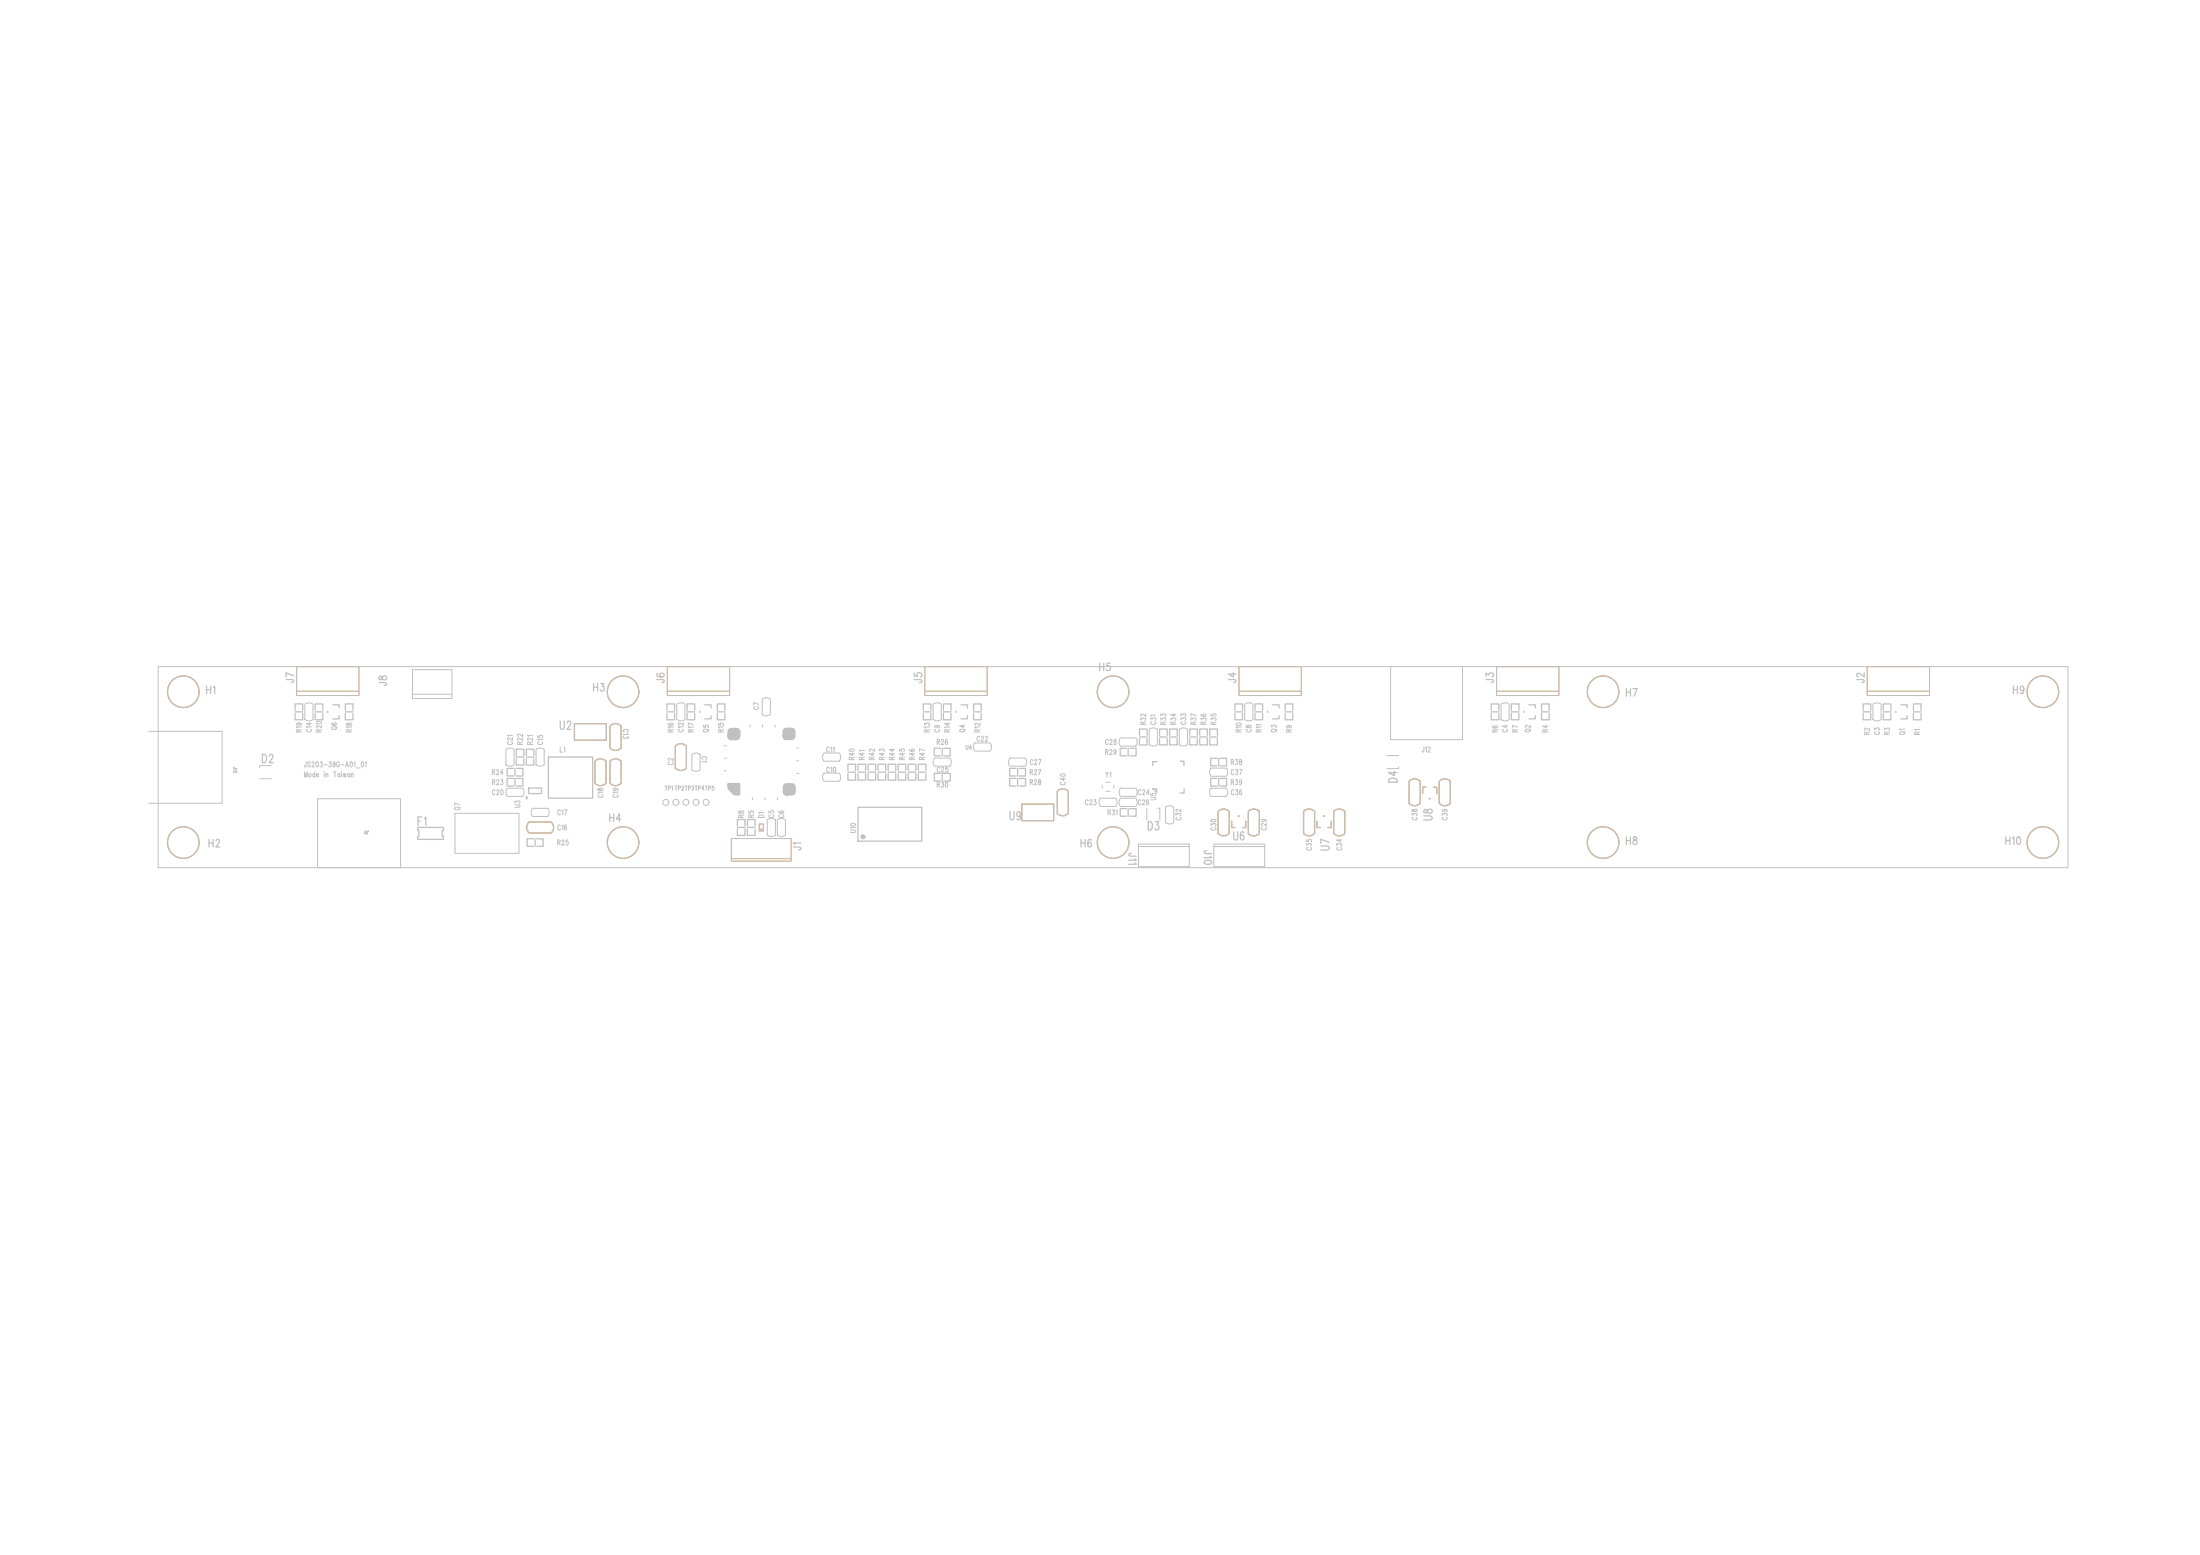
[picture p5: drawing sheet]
<svg xmlns="http://www.w3.org/2000/svg" width="297mm" height="210mm" viewBox="0 0 297 210" stroke-linecap="round" stroke-linejoin="round" font-family="sans-serif">
<g fill="none" stroke="#c0c0c0" stroke-width=".14">
<path d="M21.4 90h257.8v27.1h-257.8zM40.1 90h8.4v3.9h-8.4zM40.1 93.3h8.4M90.1 90h8.4v3.9h-8.4zM90.1 93.3h8.4M102.9 94.4a.89 .89 0 0 1 1.1 0v2a.89 .89 0 0 1-1.1 0zM124.9 90h8.4v3.9h-8.4zM124.9 93.3h8.4M151.3 99.6h2.1a.89 .89 0 0 1 0 1.1h-2.1a.89 .89 0 0 1 0-1.1zM167.3 90h8.4v3.9h-8.4zM167.3 93.3h8.4M202.1 90h8.4v3.9h-8.4z"/>
<path d="M202.1 93.3h8.4M252.1 90h8.4v3.9h-8.4zM252.1 93.3h8.4M42.9 107.8h11.2v9.3h-11.2zM61.4 109.8h8.7v5.4h-8.7zM68.3 101.2a.89 .89 0 0 1 1.1 0v2a.89 .89 0 0 1-1.1 0zM68.5 106.4h2.1a.89 .89 0 0 1 0 1.1h-2.1a.89 .89 0 0 1 0-1.1zM71.9 109.1h2.1a.89 .89 0 0 1 0 1.1h-2.1a.89 .89 0 0 1 0-1.1zM93.4 101.8a.89 .89 0 0 1 1.1 0v2.1a.89 .89 0 0 1-1.1 0zM98.7 113.2h8.1v3h-8.1zM98.7 115.9h8.1M104.9 110.7a.89 .89 0 0 1 1.2 0v2a.89 .89 0 0 1-1.2 0z"/>
<path d="M111.3 104.4h2a.89 .89 0 0 1 0 1.1h-2a.89 .89 0 0 1 0-1.1zM111.3 101.6h2a.89 .89 0 0 1 0 1.1h-2a.89 .89 0 0 1 0-1.1zM126.2 102.3h2a.89 .89 0 0 1 0 1.1h-2a.89 .89 0 0 1 0-1.1zM131.6 100.3h2.1a.89 .89 0 0 1 0 1.1h-2.1a.89 .89 0 0 1 0-1.1zM136.4 102.3h2a.89 .89 0 0 1 0 1.1h-2a.89 .89 0 0 1 0-1.1zM148.6 107.8h2a.89 .89 0 0 1 0 1.1h-2a.89 .89 0 0 1 0-1.1zM151.3 106.4h2.1a.89 .89 0 0 1 0 1.1h-2.1a.89 .89 0 0 1 0-1.1zM151.3 107.8h2.1a.89 .89 0 0 1 0 1.1h-2.1a.89 .89 0 0 1 0-1.1zM153.7 113.9h6.9v3.1h-6.9zM153.7 114.3h6.9M157.4 109a.89 .89 0 0 1 1.1 0v2a.89 .89 0 0 1-1.1 0zM163.5 106.4h2.1a.89 .89 0 0 1 0 1.1h-2.1a.89 .89 0 0 1 0-1.1z"/>
<path d="M163.5 103.7h2.1a.89 .89 0 0 1 0 1.1h-2.1a.89 .89 0 0 1 0-1.1zM163.9 113.9h6.9v3.1h-6.9zM163.9 114.3h6.9M187.3 102h1.5"/>
<circle cx="89.9" cy="108.3" r=".41"/>
<circle cx="91.2" cy="108.3" r=".41"/>
<circle cx="92.6" cy="108.3" r=".41"/>
<circle cx="94" cy="108.3" r=".41"/>
<circle cx="95.3" cy="108.3" r=".41"/>
</g>
<path d="M71.4 111h3a1.01 1.01 0 0 1 0 1.4h-3a1.01 1.01 0 0 1 0-1.4M91.2 100.7a1.01 1.01 0 0 1 1.5 0v3a1.02 1.02 0 0 1-1.5 0zM164.5 109.5a1.01 1.01 0 0 1 1.5 0v3a1.02 1.02 0 0 1-1.5 0z" fill="none" stroke="#ffad5b" stroke-width=".17"/>
<g fill="none" stroke="#ffad5b" stroke-width=".14">
<path d="M40.1 90h8.4v3.9h-8.4zM40.1 93.3h8.4M90.1 90h8.4v3.9h-8.4zM90.1 93.3h8.4M124.9 90h8.4v3.9h-8.4zM124.9 93.3h8.4M167.3 90h8.4v3.9h-8.4zM167.3 93.3h8.4M202.1 90h8.4v3.9h-8.4zM202.1 93.3h8.4M252.1 90h8.4v3.9h-8.4zM252.1 93.3h8.4"/>
<path d="M98.7 113.2h8.1v3h-8.1zM98.7 115.9h8.1"/>
</g>
<path d="M56.4 111.7h3.5v.4h-.2v.8h.2v.4h-3.5v-.4h.1v-.8h-.1zM71.4 111h3a1.01 1.01 0 0 1 0 1.4h-3a1.01 1.01 0 0 1 0-1.4M74 102.2h6v5.5h-6zM91.2 100.7a1.01 1.01 0 0 1 1.5 0v3a1.02 1.02 0 0 1-1.5 0zM164.5 109.5a1.01 1.01 0 0 1 1.5 0v3a1.02 1.02 0 0 1-1.5 0z" fill="none" stroke="#c0c0c0" stroke-width=".17"/>
<text font-size="10.2" fill="#c0c0c0" x="97.7" y="106.6">U1</text>
<text font-size="10" fill="#c0c0c0" x="187.7" y="98.5">J12</text>
<text font-size="9.8" fill="#c0c0c0" x="20" y="107.1">J13</text>
<text font-size="8.1" fill="#c0c0c0" x="115.8" y="114.2">U10</text>
<g font-size="5.4" fill="#c0c0c0">
<text x="77.5" y="100.8">U2</text>
<text x="137.9" y="111.6">U9</text>
</g>
<text font-size="4.5" fill="#c0c0c0" x="155.5" y="106.5">U5</text>
<g font-size="4.4" fill="#c0c0c0">
<text x="22.5" y="95">H1</text>
<text x="81.9" y="95">H3</text>
<text x="148.1" y="95">H5</text>
<text x="214.2" y="95">H7</text>
<text x="273.6" y="95">H9</text>
<text x="22.5" y="115.3">H2</text>
<text x="81.9" y="115.3">H4</text>
<text x="148.1" y="115.3">H6</text>
<text x="214.2" y="115.3">H8</text>
<text x="273.6" y="115.3">H10</text>
</g>
<text font-size="4" fill="#c0c0c0" x="55.6" y="93.8">J8</text>
<g font-size="3.8" fill="#c0c0c0">
<text x="82.3" y="100.9">C13</text>
<text x="80.2" y="105.6">C18</text>
<text x="82.3" y="105.6">C19</text>
<text x="142.7" y="109.7">C40</text>
<text x="168.5" y="112.4">C29</text>
<text x="175.9" y="112.4">C35</text>
<text x="180" y="112.4">C34</text>
<text x="190.2" y="108.3">C38</text>
<text x="194.2" y="108.3">C39</text>
</g>
<text font-size="3" fill="#c0c0c0" x="71" y="107.8">U3</text>
<g font-size="2.3" fill="#c0c0c0">
<text x="39.8" y="96.9">R19C14</text>
<text x="42.5" y="96.9">R20 Q6R18</text>
<text x="90" y="96.9">R16C12</text>
<text x="92.7" y="96.9">R17 Q5R15</text>
<text x="124.6" y="96.9">R13C9</text>
<text x="127.3" y="96.9">R14 Q4R12</text>
<text x="153.8" y="100.3">R32C31</text>
<text x="156.5" y="100.3">R33R34C33</text>
<text x="160.5" y="100.3">R37R36R35</text>
<text x="166.6" y="96.9">R10C8</text>
<text x="169.4" y="96.9">R11 Q3R9</text>
<text x="201.3" y="96.9">R6C4</text>
<text x="204" y="96.9">R7 Q2R4</text>
<text x="251.5" y="96.9">R2C3</text>
<text x="254.2" y="96.9">R3 Q1R1</text>
<text x="69.6" y="103">R22R21C15</text>
<text x="114.4" y="105.1">R40R41R42R43R44R45R46R47</text>
<text x="99.5" y="112.5">R8R5 C5</text>
</g>
<g font-size="2.1" fill="#c0c0c0">
<text x="192" y="107.6">U8</text>
<text x="166.2" y="111.9">U6</text>
<text x="177.8" y="111.9">U7</text>
</g>
<g font-size="1.9" fill="#c0c0c0">
<text x="35" y="104.9">D2</text>
<text x="148.4" y="106.9">Y1</text>
<text x="102.5" y="112.4">D1</text>
</g>
<g font-size="1.7" fill="#c0c0c0">
<text x="27.8" y="93.7">H1</text>
<text x="39.7" y="92.2" transform="rotate(-90 39.7 92.2)">J7</text>
<text x="52.3" y="92.6" transform="rotate(-90 52.3 92.6)">J8</text>
<text x="80.1" y="93.4">H3</text>
<text x="89.8" y="92.2" transform="rotate(-90 89.8 92.2)">J6</text>
<text x="124.6" y="92.2" transform="rotate(-90 124.6 92.2)">J5</text>
<text x="148.4" y="90.6">H5</text>
<text x="167" y="92.2" transform="rotate(-90 167 92.2)">J4</text>
<text x="201.7" y="92.2" transform="rotate(-90 201.7 92.2)">J3</text>
<text x="219.5" y="94.1">H7</text>
<text x="251.8" y="92.2" transform="rotate(-90 251.8 92.2)">J2</text>
<text x="271.8" y="93.7">H9</text>
<text x="75.6" y="98.5">U2</text>
<text x="35.4" y="103">D2</text>
<text x="188.6" y="105.6" transform="rotate(-90 188.6 105.6)">D4</text>
<text x="56.4" y="111.4">F1</text>
<text x="82.2" y="111">H4</text>
<text x="136.4" y="110.7">U9</text>
<text x="154.8" y="110.5">D3</text>
<text x="155" y="112">D3</text>
<text x="166.6" y="113.4">U6</text>
<text x="193.4" y="110.7" transform="rotate(-90 193.4 110.7)">U8</text>
<text x="28.1" y="114.4">H2</text>
<text x="108.2" y="114.8" transform="rotate(-90 108.2 114.8)">J1</text>
<text x="145.9" y="114.4">H6</text>
<text x="152.3" y="115.1" transform="rotate(90 152.3 115.1)">J11</text>
<text x="162.5" y="114.8" transform="rotate(90 162.5 114.8)">J10</text>
<text x="179.5" y="114.8" transform="rotate(-90 179.5 114.8)">U7</text>
<text x="219.5" y="114.1">H8</text>
<text x="270.7" y="114.1">H10</text>
</g>
<g font-size="1.2" fill="#c0c0c0">
<text x="126.1" y="102">R26</text>
<text x="151.2" y="102">R29</text>
<text x="68.4" y="106">R23</text>
<text x="68.4" y="104.7">R24</text>
<text x="126.1" y="105.3">R30</text>
<text x="136.2" y="106">R28</text>
<text x="136.2" y="104.7">R27</text>
<text x="163.4" y="103.3">R38</text>
<text x="163.4" y="106">R39</text>
<text x="151.2" y="110.1">R31</text>
<text x="71.1" y="114.2">R25</text>
</g>
<g font-size="1" fill="#c0c0c0">
<text x="102.4" y="95.8" transform="rotate(-90 102.4 95.8)">C7</text>
<text x="40.7" y="98.8" transform="rotate(-90 40.7 98.8)">R19</text>
<text x="42.1" y="98.8" transform="rotate(-90 42.1 98.8)">C14</text>
<text x="43.4" y="98.8" transform="rotate(-90 43.4 98.8)">R20</text>
<text x="45.4" y="98.5" transform="rotate(-90 45.4 98.5)">Q6</text>
<text x="47.5" y="98.8" transform="rotate(-90 47.5 98.8)">R18</text>
<text x="69.2" y="100.5" transform="rotate(-90 69.2 100.5)">C21</text>
<text x="70.6" y="100.5" transform="rotate(-90 70.6 100.5)">R22</text>
<text x="71.9" y="100.5" transform="rotate(-90 71.9 100.5)">R21</text>
<text x="73.3" y="100.5" transform="rotate(-90 73.3 100.5)">C15</text>
<text x="75.6" y="101.5">L1</text>
<text x="84.1" y="98.4" transform="rotate(90 84.1 98.4)">C13</text>
<text x="90.9" y="98.8" transform="rotate(-90 90.9 98.8)">R16</text>
<text x="92.3" y="98.8" transform="rotate(-90 92.3 98.8)">C12</text>
<text x="93.6" y="98.8" transform="rotate(-90 93.6 98.8)">R17</text>
<text x="95.7" y="98.8" transform="rotate(-90 95.7 98.8)">Q5</text>
<text x="97.7" y="98.8" transform="rotate(-90 97.7 98.8)">R15</text>
<text x="111.6" y="101.5">C11</text>
<text x="125.5" y="98.8" transform="rotate(-90 125.5 98.8)">R13</text>
<text x="126.5" y="100.5">R26</text>
<text x="126.9" y="98.8" transform="rotate(-90 126.9 98.8)">C9</text>
<text x="128.2" y="98.8" transform="rotate(-90 128.2 98.8)">R14</text>
<text x="130.3" y="98.8" transform="rotate(-90 130.3 98.8)">Q4</text>
<text x="131.9" y="100.1">C22</text>
<text x="132.3" y="98.8" transform="rotate(-90 132.3 98.8)">R12</text>
<text x="149.3" y="100.5">C28</text>
<text x="149.3" y="101.9">R29</text>
<text x="154.7" y="97.8" transform="rotate(-90 154.7 97.8)">R32</text>
<text x="156.1" y="97.8" transform="rotate(-90 156.1 97.8)">C31</text>
<text x="157.4" y="97.8" transform="rotate(-90 157.4 97.8)">R33</text>
<text x="158.8" y="97.8" transform="rotate(-90 158.8 97.8)">R34</text>
<text x="160.1" y="97.8" transform="rotate(-90 160.1 97.8)">C33</text>
<text x="161.5" y="97.8" transform="rotate(-90 161.5 97.8)">R37</text>
<text x="162.8" y="97.8" transform="rotate(-90 162.8 97.8)">R36</text>
<text x="164.2" y="97.8" transform="rotate(-90 164.2 97.8)">R35</text>
<text x="167.6" y="98.8" transform="rotate(-90 167.6 98.8)">R10</text>
<text x="168.9" y="98.8" transform="rotate(-90 168.9 98.8)">C8</text>
<text x="170.3" y="98.8" transform="rotate(-90 170.3 98.8)">R11</text>
<text x="172.3" y="98.8" transform="rotate(-90 172.3 98.8)">Q3</text>
<text x="174.4" y="98.8" transform="rotate(-90 174.4 98.8)">R9</text>
<text x="192" y="101.5">J12</text>
<text x="202.2" y="98.8" transform="rotate(-90 202.2 98.8)">R6</text>
<text x="203.6" y="98.8" transform="rotate(-90 203.6 98.8)">C4</text>
<text x="204.9" y="98.8" transform="rotate(-90 204.9 98.8)">R7</text>
<text x="206.6" y="98.8" transform="rotate(-90 206.6 98.8)">Q2</text>
<text x="209" y="98.8" transform="rotate(-90 209 98.8)">R4</text>
<text x="252.4" y="99.1" transform="rotate(-90 252.4 99.1)">R2</text>
<text x="253.8" y="99.1" transform="rotate(-90 253.8 99.1)">C3</text>
<text x="255.1" y="99.1" transform="rotate(-90 255.1 99.1)">R3</text>
<text x="257.2" y="99.1" transform="rotate(-90 257.2 99.1)">Q1</text>
<text x="259.2" y="99.1" transform="rotate(-90 259.2 99.1)">R1</text>
<text x="41.1" y="103.5">JS203-39G-A01_01</text>
<text x="41.1" y="104.9">Mode in Taiwan</text>
<text x="66.5" y="107.3">C20</text>
<text x="66.5" y="105.9">R23</text>
<text x="66.5" y="104.6">R24</text>
<text x="81.4" y="107.6" transform="rotate(-90 81.4 107.6)">C18</text>
<text x="83.4" y="107.6" transform="rotate(-90 83.4 107.6)">C19</text>
<text x="90.9" y="103.2" transform="rotate(-90 90.9 103.2)">C2</text>
<text x="94.7" y="102.1" transform="rotate(90 94.7 102.1)">C1</text>
<text x="111.6" y="104.2">C10</text>
<text x="115.3" y="102.5" transform="rotate(-90 115.3 102.5)">R40</text>
<text x="116.7" y="102.5" transform="rotate(-90 116.7 102.5)">R41</text>
<text x="118.1" y="102.5" transform="rotate(-90 118.1 102.5)">R42</text>
<text x="119.4" y="102.5" transform="rotate(-90 119.4 102.5)">R43</text>
<text x="120.8" y="102.5" transform="rotate(-90 120.8 102.5)">R44</text>
<text x="122.1" y="102.5" transform="rotate(-90 122.1 102.5)">R45</text>
<text x="123.5" y="102.5" transform="rotate(-90 123.5 102.5)">R46</text>
<text x="124.8" y="102.5" transform="rotate(-90 124.8 102.5)">R47</text>
<text x="126.5" y="104.2">C25</text>
<text x="126.5" y="106.3">R30</text>
<text x="139.1" y="103.2">C27</text>
<text x="139.1" y="104.6">R27</text>
<text x="139.1" y="105.9">R28</text>
<text x="143.8" y="105.9" transform="rotate(-90 143.8 105.9)">C40</text>
<text x="149.3" y="104.9">Y1</text>
<text x="153.7" y="107.3">C24</text>
<text x="156.1" y="108" transform="rotate(-90 156.1 108)">U5</text>
<text x="166.2" y="107.3">C36</text>
<text x="166.2" y="104.6">C37</text>
<text x="166.2" y="103.2">R38</text>
<text x="166.2" y="105.9">R39</text>
<text x="62.1" y="109.3" transform="rotate(-90 62.1 109.3)">Q7</text>
<text x="70.2" y="109" transform="rotate(-90 70.2 109)">U3</text>
<text x="75.3" y="112">C16</text>
<text x="75.3" y="110">C17</text>
<text x="100.4" y="110.3" transform="rotate(-90 100.4 110.3)">R8</text>
<text x="101.8" y="110.3" transform="rotate(-90 101.8 110.3)">R5</text>
<text x="103.1" y="110.3" transform="rotate(-90 103.1 110.3)">D1</text>
<text x="104.5" y="110.3" transform="rotate(-90 104.5 110.3)">C5</text>
<text x="105.8" y="110.3" transform="rotate(-90 105.8 110.3)">C6</text>
<text x="115.5" y="112.4" transform="rotate(-90 115.5 112.4)">U10</text>
<text x="146.6" y="108.6">C23</text>
<text x="149.6" y="110">R31</text>
<text x="153.7" y="108.6">C26</text>
<text x="159.4" y="110.7" transform="rotate(-90 159.4 110.7)">C32</text>
<text x="164.2" y="112.1" transform="rotate(-90 164.2 112.1)">C30</text>
<text x="171" y="112" transform="rotate(-90 171 112)">C29</text>
<text x="191.3" y="110.7" transform="rotate(-90 191.3 110.7)">C38</text>
<text x="195.4" y="110.7" transform="rotate(-90 195.4 110.7)">C39</text>
<text x="75.3" y="114.1">R25</text>
<text x="177.1" y="114.8" transform="rotate(-90 177.1 114.8)">C35</text>
<text x="181.2" y="114.8" transform="rotate(-90 181.2 114.8)">C34</text>
</g>
<g font-size=".9" fill="#c0c0c0">
<text x="130.4" y="101.2">U4</text>
<text x="89.8" y="106.7">TP1 TP2TP3TP4TP5</text>
</g>
<g font-size=".7" fill="#c0c0c0">
<text x="31.5" y="103.6" transform="rotate(90 31.5 103.6)">J13</text>
<text x="49.8" y="112.2" transform="rotate(180 49.8 112.2)">J9</text>
</g>
</svg>
